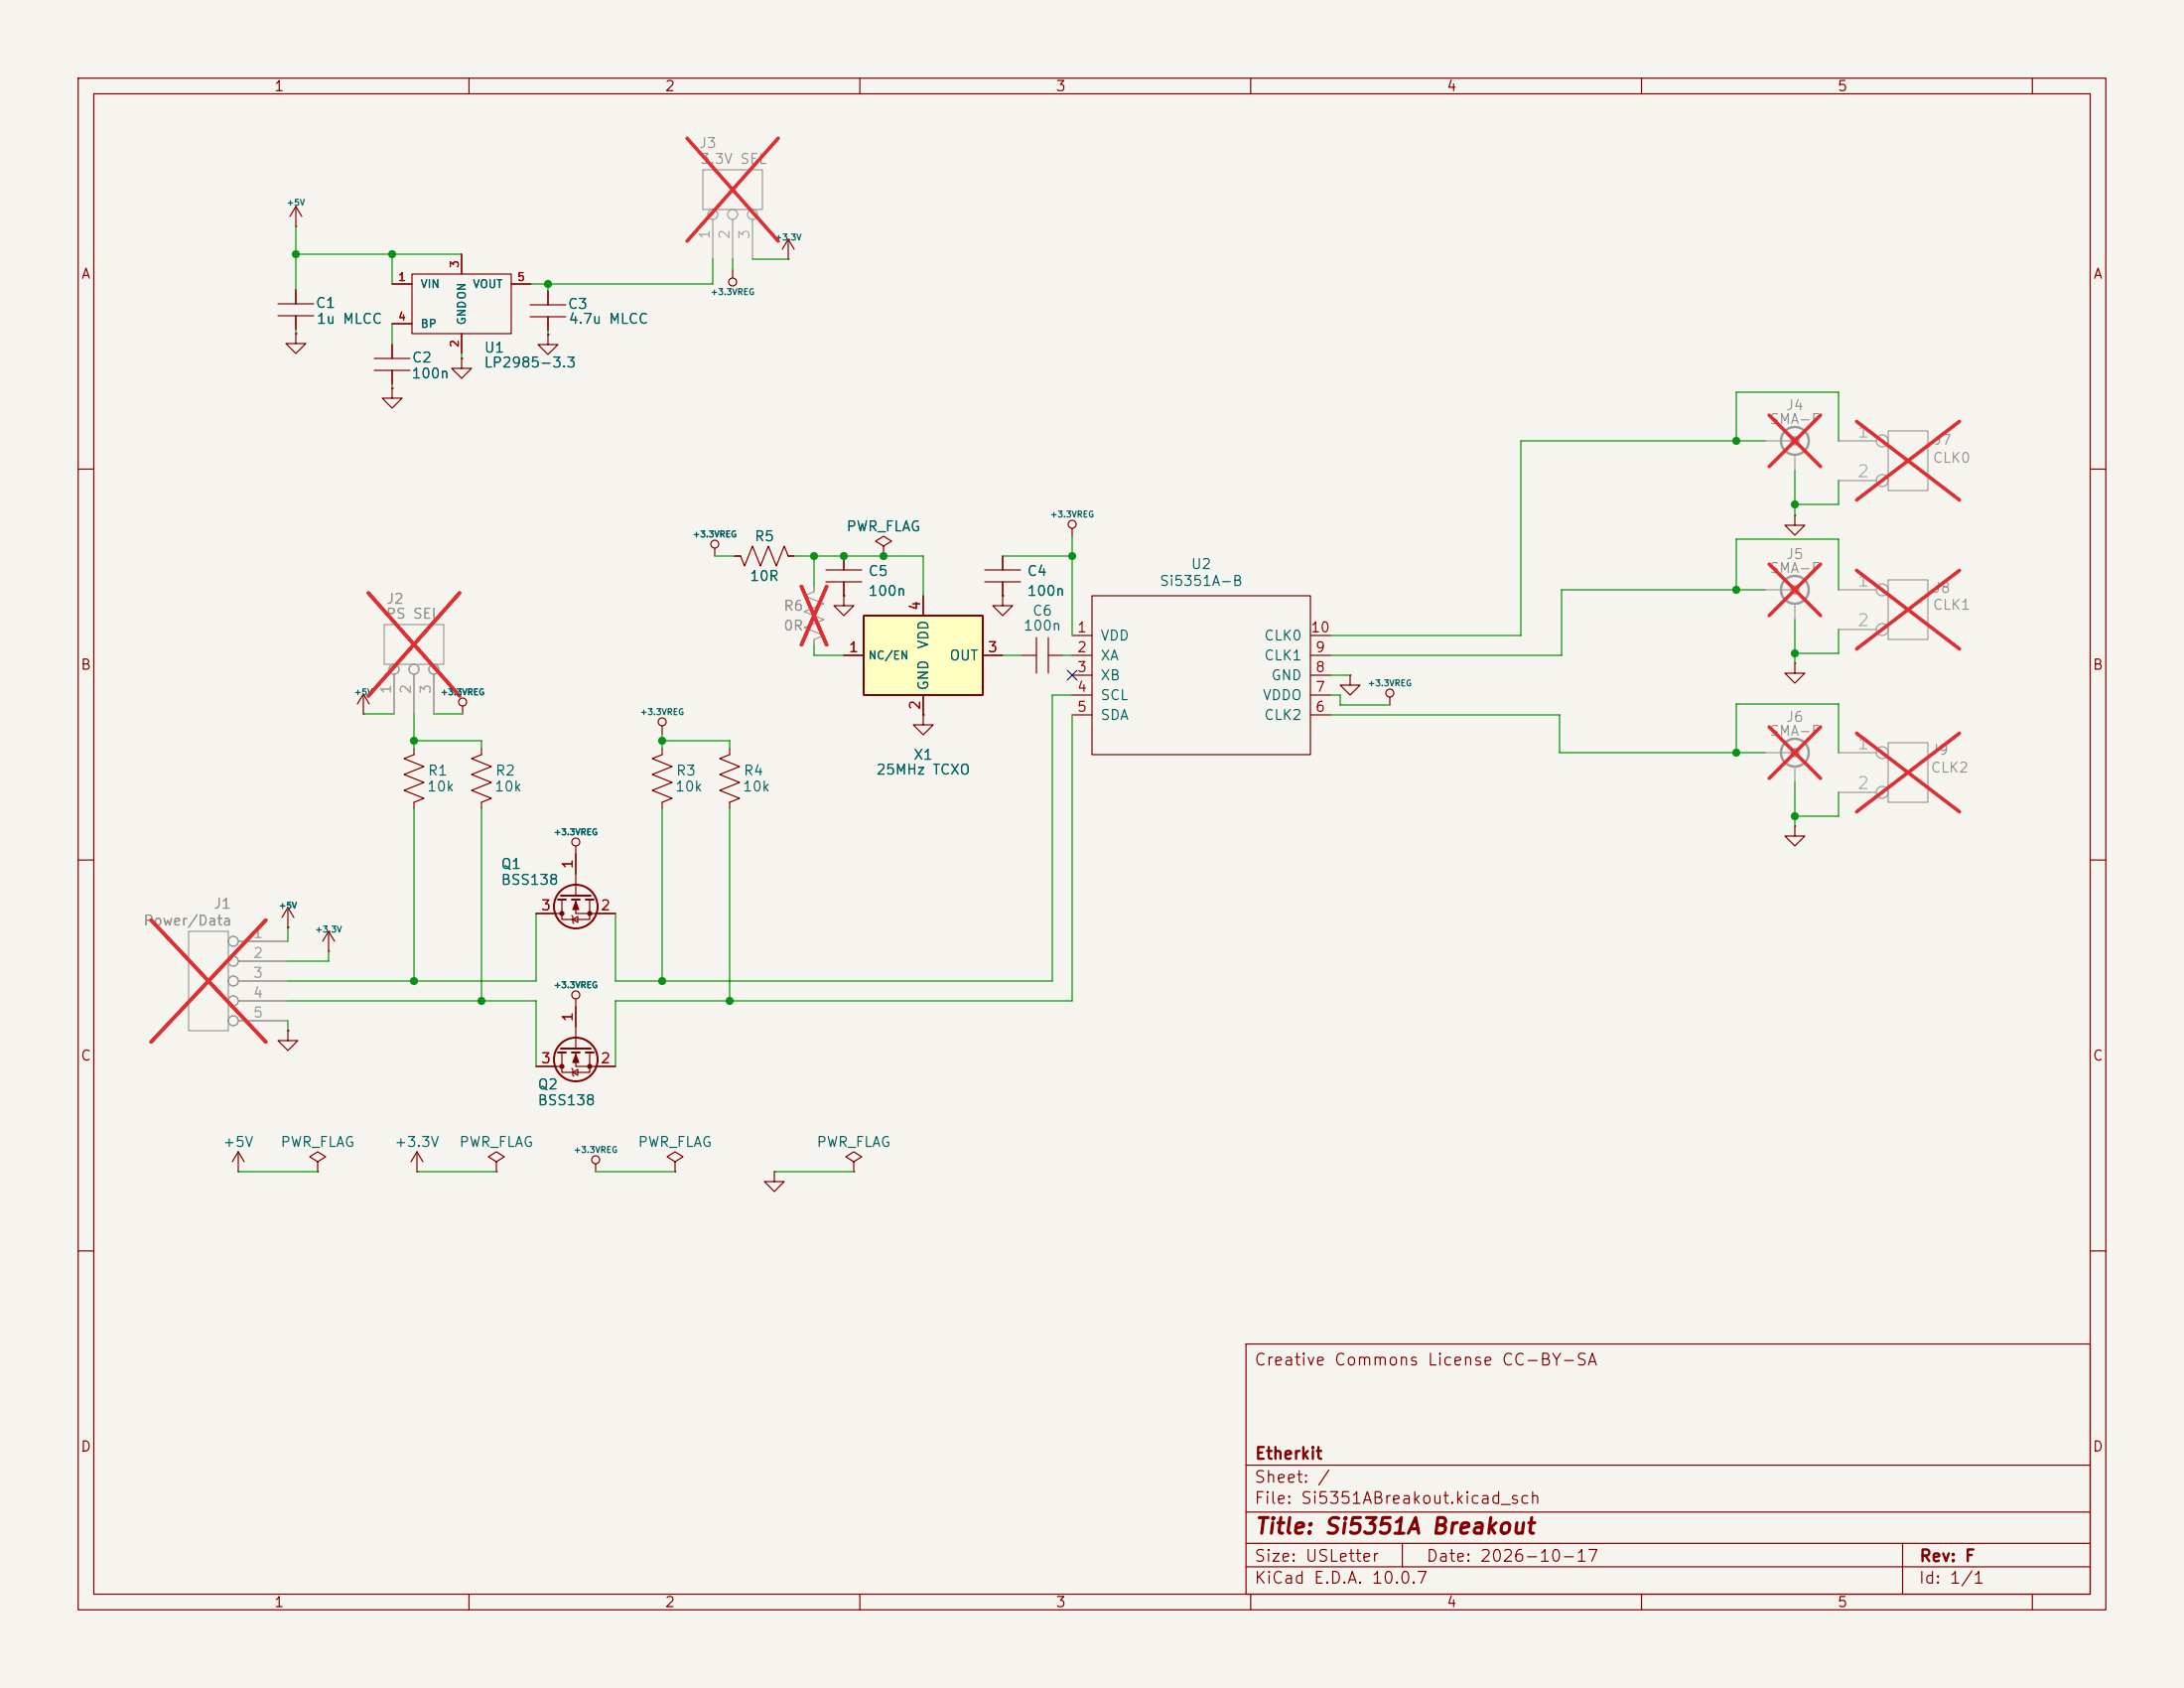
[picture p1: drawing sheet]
<svg xmlns="http://www.w3.org/2000/svg" width="279mm" height="216mm" viewBox="0 0 279 216" stroke-linecap="round" stroke-linejoin="round" font-family="sans-serif">
<path d="M0 0h279.4v215.9h-279.4z" fill="#f5f4ef" stroke="#f5f4ef" stroke-width=".13"/>
<g fill="none" stroke="#840000" stroke-width=".15">
<path d="M10 10h259.4v195.9h-259.4zM12 12h255.4v191.9h-255.4zM60 10v2M110 10v2M160 10v2M210 10v2M260 10v2M37.8 42.7v1.2h1.3l-1.3 1.3-1.2-1.3h1.2M37.8 42.7h.1M10 60h2M91.4 70.1v1M94 71.1h.7l.5 1.3 1.1-2.5 1 2.5 1-2.5 1 2.5 1-2.5 .5 1.2h.8"/>
<path d="M107.9 76.2v1.3h1.3l-1.3 1.2-1.2-1.2h1.2M107.9 76.2h.1M113 69.9l1-.7-1-.6-1 .6 1 .7v1.2M113 71.1h.1M137.2 67.6v1M139.7 76.2h27.9v20.3h-27.9zM229.6 65.9v1.3h1.3l-1.3 1.3-1.3-1.3h1.3M229.6 65.9h.1M267.4 60h2M46.5 91.3h.1M46.5 88.8l-.8 1.2M46.5 88.8l.7 1.2"/>
<path d="M46.5 88.8v2.5M53 95.8v.7l-1.3 .5 2.5 1-2.5 1.1 2.5 1-2.5 1 2.5 1-1.2 .5v.8M59.2 90.3v1M61.6 95.8v.7l-1.3 .5 2.6 1-2.6 1.1 2.6 1-2.6 1 2.6 1-1.3 .5v.8M84.7 92.8v1.1M84.7 95.8v.7l-1.3 .5 2.6 1-2.6 1.1 2.6 1-2.6 1 2.6 1-1.3 .5v.8M93.3 95.8v.7l-1.2 .5 2.5 1-2.5 1.1 2.5 1-2.5 1 2.5 1-1.3 .5v.8M137.2 81.3h2.5M137.2 83.8h2.5M137.2 86.4h2.5M137.2 88.9h2.5M137.2 91.4h2.5"/>
<path d="M167.6 81.3h2.6M167.6 83.8h2.6M167.6 86.4h2.6M167.6 88.9h2.6M167.6 91.4h2.6M172.7 86.4v1.2h1.3l-1.3 1.3-1.3-1.3h1.3M172.7 86.4h.1M177.8 89.2v1M229.6 84.8v1.3h1.3l-1.3 1.3-1.3-1.3h1.3M229.6 84.8h.1M10 110h2M36.8 118.6h.1"/>
<path d="M36.8 116.1l-.7 1.2M36.8 116.1l.8 1.2M36.8 116.1v2.5M42 119.1l-.7 1.3M42 119.1l.8 1.3M42 119.1v2.6M68.6 116.8h3.3M71.9 115.1v2.5h3.5v-2.5M73.2 117.1l.1 .1v.8l.1 .1M73.3 117.6l.6-.4v.8zM73.7 108.2v6.4M73.7 115.1v1.7h5"/>
<path d="M229.6 105.7v1.2h1.3l-1.3 1.3-1.3-1.3h1.3M229.6 105.7h.1M267.4 110h2M36.8 131.8v1.3h1.3l-1.3 1.3-1.2-1.3h1.2M36.8 131.8h.1M42 121.7h.1M68.6 136.4h3.3M71.9 134.6v2.6h3.5v-2.6M73.2 136.7l.1 .1v.7l.1 .2M73.3 137.2l.6-.4v.7zM73.7 134.6v1.8h5M73.7 127.8v6.3"/>
<path d="M30.5 149.9h.1M30.5 147.3l-.8 1.3M30.5 147.3l.7 1.3M30.5 147.3v2.6M40.6 148.6l1.1-.6-1.1-.7-1 .7 1 .6v1.3M40.6 149.9h.1M53.3 149.9h.1M53.3 147.3l-.7 1.3M53.3 147.3l.8 1.3M53.3 147.3v2.6M63.5 148.6l1-.6-1-.7-1 .7 1 .6v1.3M63.5 149.9h.1"/>
<path d="M76.2 148.8v1.1M86.4 148.6l1-.6-1-.7-1.1 .7 1.1 .6v1.3M86.4 149.9h.1M99.1 149.9v1.2h1.2l-1.2 1.3-1.3-1.3h1.3M99.1 149.9h.1M109.2 148.6l1-.6-1-.7-1 .7 1 .6v1.3M109.2 149.9h.1M10 160h2M159.4 171.9h108v32h-108zM267.4 160h2M159.4 197.4h108M159.4 193.4h108"/>
<path d="M159.4 187.4h108M179.4 197.4v3M243.4 197.4v6.5M60 203.9v2M110 203.9v2M159.4 200.4h108M160 203.9v2M210 203.9v2M260 203.9v2"/>
<circle cx="91.4" cy="69.6" r=".51"/>
<circle cx="137.2" cy="67.1" r=".51"/>
<circle cx="59.2" cy="89.8" r=".51"/>
<circle cx="84.7" cy="92.3" r=".51"/>
<circle cx="177.8" cy="88.6" r=".51"/>
<circle cx="73.7" cy="107.7" r=".51"/>
<circle cx="73.7" cy="127.3" r=".51"/>
<circle cx="76.2" cy="148.3" r=".51"/>
</g>
<g fill="none" stroke="#9c9b98" stroke-width=".15">
<path d="M225.8 56.4h3.3M229.6 58.3v1.9M235.2 56.4h4.8M241.6 55.1h5v7.6h-5zM49.1 79.9h7.7v5.1h-7.7zM104.1 74.9v.8l-1.2 .5 2.5 1-2.5 1 2.5 1-2.5 1.1 2.5 1-1.3 .5v.8M225.8 75.4h3.3M229.6 77.3v1.9M235.2 75.4h4.8M235.2 61.5h4.8M241.6 74.2h5v7.6h-5zM50.4 86.2v5.1"/>
<path d="M53 86.2v5.1M55.5 86.2v5.1M225.8 96.3h3.3M229.6 98.2v1.9M235.2 80.5h4.8M235.2 96.3h4.8M241.6 95h5v7.6h-5zM24.1 119.1h5.1v12.7h-5.1zM235.2 101.3h4.8M30.5 120.4h6.3M30.5 122.9h6.3M30.5 125.5h6.3"/>
<path d="M30.5 128h6.3M30.5 130.6h6.3"/>
<circle cx="240.8" cy="56.4" r=".76"/>
<circle cx="240.8" cy="75.4" r=".76"/>
<circle cx="240.8" cy="61.5" r=".76"/>
<circle cx="50.4" cy="85.6" r=".63"/>
<circle cx="53" cy="85.6" r=".63"/>
<circle cx="55.5" cy="85.6" r=".63"/>
<circle cx="240.8" cy="96.3" r=".76"/>
<circle cx="240.8" cy="80.5" r=".76"/>
<circle cx="240.8" cy="101.3" r=".76"/>
<circle cx="29.8" cy="120.4" r=".63"/>
<circle cx="29.8" cy="122.9" r=".63"/>
<circle cx="29.8" cy="128" r=".63"/>
<circle cx="29.8" cy="125.5" r=".63"/>
<circle cx="29.8" cy="130.6" r=".63"/>
</g>
<g fill="none" stroke="#e12e31" stroke-width=".46">
<path d="M226.3 53.1l6.6 6.6M232.9 53.1l-6.6 6.6M237.5 53.9l13.2 10M250.7 53.9l-13.2 10M47.1 75.8l11.7 13.2M58.8 75.8l-11.7 13.2M102.5 75l3.3 7.5M105.8 75l-3.3 7.5M226.3 72.2l6.6 6.5M232.9 72.2l-6.6 6.5M237.5 73l13.2 10M250.7 73l-13.2 10"/>
<path d="M226.3 93l6.6 6.6M232.9 93l-6.6 6.6M237.5 93.8l13.2 10M250.7 93.8l-13.2 10M19.3 117.7l14.7 15.6M34 117.7l-14.7 15.6"/>
</g>
<g fill="none" stroke="#840000" stroke-width=".25">
<path d="M71.4 115.1h1M71.8 114.6h3.8M73.2 115.1h1M74.9 115.1h1M71.4 134.6h1M71.8 134.1h3.8M73.2 134.6h1M74.9 134.6h1"/>
<circle cx="73.7" cy="116" r="2.79"/>
<circle cx="73.7" cy="135.5" r="2.79"/>
</g>
<g fill="#840000" stroke="#840000" stroke-width=".15">
<path d="M73.7 134.9l.3 1h-.7z"/>
<path d="M73.7 115.3l.3 1h-.7z"/>
<circle cx="71.9" cy="136.4" r=".25"/>
<circle cx="75.4" cy="136.4" r=".25"/>
<circle cx="71.9" cy="116.8" r=".25"/>
<circle cx="75.4" cy="116.8" r=".25"/>
</g>
<g fill="none" stroke="#9c9b98" stroke-width=".2">
<circle cx="229.6" cy="56.4" r=".51"/>
<circle cx="229.6" cy="75.4" r=".51"/>
<circle cx="229.6" cy="96.3" r=".51"/>
</g>
<g fill="none" stroke="#9c9b98" stroke-width=".3">
<circle cx="229.6" cy="56.4" r="1.78"/>
<circle cx="229.6" cy="75.4" r="1.78"/>
<circle cx="229.6" cy="96.3" r="1.78"/>
</g>
<path d="M110.5 78.7h15.2v10.2h-15.2z" fill="#ffffc2"/>
<path d="M110.5 78.7h15.2v10.2h-15.2z" fill="none" stroke="#840000" stroke-width=".25"/>
<g fill="none" stroke="#840000" stroke-width=".15">
<path d="M35.6 38.9h4.5M37.8 29h.1M37.8 26.4v2.6M37.8 37.1v1.8M37.8 26.4l-.7 1.3M37.8 26.4l.8 1.3M50.2 36.3h2.5M52.7 35.1h12.7v7.6h-12.7zM59.1 32.5v2.6M65.4 36.3h2.5M67.8 39h4.6M70.1 37.2v1.8"/>
<path d="M93.7 34.5v1.1M100.8 33.1h.1M100.8 30.6l-.7 1.3M100.8 30.6l.8 1.3M100.8 30.6v2.5M35.6 40.4h4.5M37.8 42.7h.1M37.8 40.4v1.8M47.9 45.8h4.6M47.9 47.4h4.6M50.2 49.7v1.2h1.2l-1.2 1.3-1.3-1.3h1.3M50.2 49.7h.1"/>
<path d="M50.2 41.4h2.5M50.2 44.1v1.7M50.2 47.4v1.7M59.1 45.8v1.3h1.2l-1.2 1.3-1.3-1.3h1.3M59.1 45.8h.1M59.1 42.7v2.5M67.8 40.5h4.6M70.1 42.8v1.3h1.3l-1.3 1.2-1.3-1.2h1.3M70.1 42.8h.1M70.1 40.5v1.8M94 71.1h.7M100.8 71.1h.8"/>
<path d="M105.7 72.9h4.5M105.7 74.4h4.5M107.9 76.2h.1M107.9 71.1v1.8M107.9 74.4v1.8M113 71.1h.1M118.1 76.2v2.5M126 72.9h4.6M126 74.4h4.6M128.3 76.2v1.3h1.2l-1.2 1.2-1.3-1.2h1.3M128.3 76.2h.1M128.3 71.1v1.8"/>
<path d="M128.3 74.4v1.8M107.9 83.8h2.6M118.1 91.4v1.3h1.3l-1.3 1.3-1.3-1.3h1.3M118.1 91.4h.1M118.1 88.9v2.5M125.7 83.8h2.6M130.8 83.8h1.8M132.6 81.5v4.6M134.1 83.8h1.8M134.1 81.5v4.6M36.8 118.6h.1M68.6 116.8h2.5"/>
<path d="M73.7 109.2v2.6M76.2 116.8h2.5M36.8 131.8h.1M68.6 136.4h2.5M73.7 128.8v2.5M76.2 136.4h2.5"/>
<circle cx="93.7" cy="36.1" r=".51"/>
</g>
<g fill="none" stroke="#9c9b98" stroke-width=".15">
<path d="M89.9 21.7h7.6v5.1h-7.6zM91.2 28.1v5M93.7 28.1v5M96.3 28.1v5M104.1 74.9v.8M50.4 86.2v5.1M53 86.2v5.1M55.5 86.2v5.1M104.1 81.8v.8M30.5 120.4h6.3M30.5 122.9h6.3M30.5 125.5h6.3"/>
<path d="M30.5 128h6.3M30.5 130.6h6.3"/>
<circle cx="91.2" cy="27.4" r=".63"/>
<circle cx="93.7" cy="27.4" r=".63"/>
<circle cx="96.3" cy="27.4" r=".63"/>
<circle cx="50.4" cy="85.6" r=".63"/>
<circle cx="53" cy="85.6" r=".63"/>
<circle cx="55.5" cy="85.6" r=".63"/>
<circle cx="29.8" cy="120.4" r=".63"/>
<circle cx="29.8" cy="122.9" r=".63"/>
<circle cx="29.8" cy="128" r=".63"/>
<circle cx="29.8" cy="125.5" r=".63"/>
<circle cx="29.8" cy="130.6" r=".63"/>
</g>
<path d="M87.9 17.7l11.7 13.1M99.6 17.7l-11.7 13.1M47.1 75.8l11.7 13.2M58.8 75.8l-11.7 13.2M102.5 75l3.3 7.5M105.8 75l-3.3 7.5M19.3 117.7l14.7 15.6M34 117.7l-14.7 15.6" fill="none" stroke="#e12e31" stroke-width=".46"/>
<g fill="none" stroke="#009600" stroke-width=".15">
<path d="M37.8 29v8.1M37.8 32.5h21.3M50.2 32.5v3.8M70.1 36.3v.9M91.2 33.1v3.2h-23.3M93.7 33.1v1.4M96.3 33.1h4.5M37.8 42.2v.5M50.2 41.4v2.7M50.2 49.1v.6M59.1 45.2v.6M70.1 42.3v.5"/>
<path d="M222.1 56.4v-6.2h13.1v6.2M225.8 56.4h-31.2v24.9h-24.4M91.4 71.1h2.6M101.6 71.1h16.5v5.1M104.1 71.1v3.8M128.3 71.1h8.9M137.2 68.6v12.7M222.1 75.4v-6.4h13.1v6.4M225.8 75.4h-26v8.4h-29.6M229.6 60.2v5.7M229.6 79.2v5.6M235.2 61.5v3h-5.6"/>
<path d="M46.5 91.3h3.9M53 94.7h8.6v1.1M53 91.3v4.5M55.5 91.3h3.7M84.7 94.7h8.6v1.1M84.7 93.9v1.9M104.1 82.6v1.2h3.8M128.3 83.8h2.5M135.9 83.8h1.3M137.2 91.4v36.6h-58.5v8.4M137.2 88.9h-2.6v36.6h-55.9v-8.7M170.2 91.4h29.3v4.9h26.3"/>
<path d="M170.2 88.9h1.2v1.3h6.4M170.2 86.4h2.5M222.1 96.3v-6.3h13.1v6.3M235.2 80.5v3.1h-5.6M36.8 118.6v1.8M53 103.4v22.1M61.6 103.4v24.6M68.6 116.8v8.7h-31.8M84.7 103.4v22.1M93.3 103.4v24.6M229.6 100.1v5.6M235.2 101.3v3.1h-5.6"/>
<path d="M36.8 128h31.8v8.4M36.8 130.6v1.2M42 121.7v1.2h-5.2M30.5 149.9h10.1M53.3 149.9h10.2M76.2 149.9h10.2M99.1 149.9h10.1"/>
</g>
<path d="M136.6 85.8l1.2 1.2M137.8 85.8l-1.2 1.2" fill="none" stroke="#000084" stroke-width=".15"/>
<g fill="#009600" stroke="#009600" stroke-width=".13">
<circle cx="37.8" cy="32.5" r=".46"/>
<circle cx="70.1" cy="36.3" r=".46"/>
<circle cx="50.2" cy="32.5" r=".46"/>
<circle cx="137.2" cy="71.1" r=".46"/>
<circle cx="104.1" cy="71.1" r=".46"/>
<circle cx="107.9" cy="71.1" r=".46"/>
<circle cx="113" cy="71.1" r=".46"/>
<circle cx="222.1" cy="75.4" r=".46"/>
<circle cx="222.1" cy="96.3" r=".46"/>
<circle cx="53" cy="125.5" r=".46"/>
<circle cx="61.6" cy="128" r=".46"/>
<circle cx="53" cy="94.7" r=".46"/>
<circle cx="229.6" cy="83.6" r=".46"/>
<circle cx="229.6" cy="104.4" r=".46"/>
<circle cx="229.6" cy="64.5" r=".46"/>
<circle cx="222.1" cy="56.4" r=".46"/>
<circle cx="93.3" cy="128" r=".46"/>
<circle cx="84.7" cy="94.7" r=".46"/>
<circle cx="84.7" cy="125.5" r=".46"/>
</g>
<text font-size="2" fill="#840000" x="160.4" y="196.7">Title: Si5351A Breakout</text>
<g font-size="1.5" fill="#a5a4a2">
<text x="237.5" y="56.3">1</text>
<text x="237.5" y="61.4">2</text>
<text x="237.5" y="75.4">1</text>
<text x="237.5" y="80.5">2</text>
<text x="237.5" y="96.2">1</text>
<text x="237.5" y="101.3">2</text>
</g>
<g font-size="1.5" fill="#840000">
<text x="160.4" y="175">Creative Commons License CC-BY-SA</text>
<text x="160.4" y="190">Sheet: /</text>
<text x="160.4" y="187">Etherkit</text>
<text x="160.4" y="192.7">File: Si5351ABreakout.kicad_sch</text>
<text x="160.4" y="202.9">KiCad E.D.A. 10.0.7</text>
<text x="160.4" y="200.1">Size: USLetter</text>
<text x="182.4" y="200.1">Date: 2026-10-17</text>
<text x="245.4" y="202.9">Id: 1/1</text>
<text x="245.4" y="200.1">Rev: F</text>
</g>
<g font-size="1.3" fill="#840000">
<text x="35" y="12">1</text>
<text x="85" y="12">2</text>
<text x="135" y="12">3</text>
<text x="185" y="12">4</text>
<text x="235" y="12">5</text>
<text x="10.3" y="36">A</text>
<text x="267.7" y="36">A</text>
<text x="10.2" y="86">B</text>
<text x="267.6" y="86">B</text>
<text x="10.2" y="136">C</text>
<text x="267.6" y="136">C</text>
<text x="10.2" y="186">D</text>
<text x="267.6" y="186">D</text>
<text x="35" y="205.9">1</text>
<text x="85" y="205.9">2</text>
<text x="135" y="205.9">3</text>
<text x="185" y="205.9">4</text>
<text x="235" y="205.9">5</text>
</g>
<g font-size="1.3" fill="#939391">
<text x="89.3" y="19.3">J3</text>
<text x="89.5" y="21.3">3.3V SEL</text>
<text x="228.4" y="52.8">J4</text>
<text x="226.3" y="54.6">SMA-F</text>
<text x="247.2" y="59.5">CLK0</text>
<text x="247.3" y="57.2">J7</text>
<text x="228.4" y="71.8">J5</text>
<text x="49.3" y="77.5">J2</text>
<text x="226.3" y="73.6">SMA-F</text>
<text x="247.2" y="76.1">J8</text>
<text x="49.3" y="79.4">PS SEL</text>
<text x="100.2" y="78.4">R6</text>
<text x="100.2" y="81">0R</text>
<text x="247.2" y="78.3">CLK1</text>
<text x="226.3" y="94.4">SMA-F</text>
<text x="228.4" y="92.7">J6</text>
<text x="246.9" y="99.1">CLK2</text>
<text x="246.9" y="96.8">J9</text>
<text x="18.3" y="118.7">Power/Data</text>
<text x="27.2" y="116.5">J1</text>
</g>
<g font-size="1.3" fill="#a5a4a2">
<text x="91.1" y="30.7" transform="rotate(-90 91.1 30.7)">1</text>
<text x="93.6" y="30.7" transform="rotate(-90 93.6 30.7)">2</text>
<text x="96.2" y="30.7" transform="rotate(-90 96.2 30.7)">3</text>
<text x="50.3" y="88.9" transform="rotate(-90 50.3 88.9)">1</text>
<text x="52.9" y="88.9" transform="rotate(-90 52.9 88.9)">2</text>
<text x="55.4" y="88.9" transform="rotate(-90 55.4 88.9)">3</text>
<text x="32.3" y="120.3">1</text>
<text x="32.3" y="122.9">2</text>
<text x="32.3" y="125.4">3</text>
<text x="32.3" y="127.9">4</text>
<text x="32.3" y="130.5">5</text>
</g>
<g font-size="1.3" fill="#006464">
<text x="40.3" y="39.7">C1</text>
<text x="40.4" y="41.7">1u MLCC</text>
<text x="72.5" y="39.8">C3</text>
<text x="72.6" y="41.7">4.7u MLCC</text>
<text x="52.6" y="46.7">C2</text>
<text x="61.8" y="47.3">LP2985-3.3</text>
<text x="61.8" y="45.4">U1</text>
<text x="52.6" y="48.7">100n</text>
<text x="96.4" y="69.5">R5</text>
<text x="108.2" y="68.3">PWR_FLAG</text>
<text x="95.8" y="74.6">10R</text>
<text x="111" y="74">C5</text>
<text x="111" y="76.5">100n</text>
<text x="131.3" y="74">C4</text>
<text x="131.3" y="76.5">100n</text>
<text x="148.3" y="75.3">Si5351A-B</text>
<text x="152.3" y="73.1">U2</text>
<text x="119.1" y="83.1" transform="rotate(-90 119.1 83.1)">VDD</text>
<text x="130.8" y="81">100n</text>
<text x="132" y="79.1">C6</text>
<text x="140.7" y="82.2">VDD</text>
<text x="161.6" y="82.2">CLK0</text>
<text x="119.1" y="88.4" transform="rotate(-90 119.1 88.4)">GND</text>
<text x="121.4" y="84.8">OUT</text>
<text x="140.7" y="84.8">XA</text>
<text x="140.7" y="87.3">XB</text>
<text x="140.7" y="89.9">SCL</text>
<text x="161.4" y="89.9">VDDO</text>
<text x="161.6" y="84.8">CLK1</text>
<text x="162.5" y="87.3">GND</text>
<text x="140.7" y="92.4">SDA</text>
<text x="161.6" y="92.4">CLK2</text>
<text x="54.5" y="101.5">10k</text>
<text x="54.6" y="99.5">R1</text>
<text x="63.2" y="101.5">10k</text>
<text x="63.3" y="99.5">R2</text>
<text x="86.3" y="101.5">10k</text>
<text x="86.4" y="99.5">R3</text>
<text x="94.9" y="101.5">10k</text>
<text x="95" y="99.5">R4</text>
<text x="112" y="99.4">25MHz TCXO</text>
<text x="116.8" y="97.5">X1</text>
<text x="64" y="111.5">Q1</text>
<text x="64" y="113.5">BSS138</text>
<text x="68.7" y="139.6">Q2</text>
<text x="68.7" y="141.7">BSS138</text>
<text x="28.4" y="147">+5V</text>
<text x="35.8" y="147">PWR_FLAG</text>
<text x="50.4" y="147">+3.3V</text>
<text x="58.7" y="147">PWR_FLAG</text>
<text x="81.5" y="147">PWR_FLAG</text>
<text x="104.4" y="147">PWR_FLAG</text>
</g>
<g font-size="1.3" fill="#a90000">
<text x="108.5" y="83.7">1</text>
<text x="118" y="78.2" transform="rotate(-90 118 78.2)">4</text>
<text x="126.3" y="83.7">3</text>
<text x="137.7" y="81.2">1</text>
<text x="137.7" y="83.7">2</text>
<text x="167.6" y="81.2">10</text>
<text x="168.2" y="83.7">9</text>
<text x="137.7" y="86.3">3</text>
<text x="137.7" y="88.8">4</text>
<text x="168.2" y="88.8">7</text>
<text x="168.2" y="86.3">8</text>
<text x="118" y="90.9" transform="rotate(-90 118 90.9)">2</text>
<text x="137.7" y="91.4">5</text>
<text x="168.2" y="91.4">6</text>
<text x="73.6" y="111.2" transform="rotate(-90 73.6 111.2)">1</text>
<text x="69.1" y="116.8">3</text>
<text x="76.7" y="116.8">2</text>
<text x="73.6" y="130.8" transform="rotate(-90 73.6 130.8)">1</text>
<text x="69.1" y="136.3">3</text>
<text x="76.7" y="136.3">2</text>
</g>
<g font-size="1" fill="#a90000">
<text x="58.9" y="34.4" transform="rotate(-90 58.9 34.4)">3</text>
<text x="50.8" y="36.2">1</text>
<text x="50.8" y="41.3">4</text>
<text x="66.1" y="36.2">5</text>
<text x="58.9" y="44.5" transform="rotate(-90 58.9 44.5)">2</text>
</g>
<g font-size="1" fill="#006464">
<text x="53.7" y="37.1">VIN</text>
<text x="59.8" y="41.7" transform="rotate(-90 59.8 41.7)">GNDON</text>
<text x="60.4" y="37.1">VOUT</text>
<text x="53.7" y="42.2">BP</text>
<text x="111" y="84.6">NC/EN</text>
</g>
<g font-size=".8" fill="#006464">
<text x="36.6" y="26.5">+5V</text>
<text x="99.1" y="30.9">+3.3V</text>
<text x="90.8" y="37.9">+3.3VREG</text>
<text x="88.6" y="68.9">+3.3VREG</text>
<text x="134.3" y="66.4">+3.3VREG</text>
<text x="45.2" y="89.1">+5V</text>
<text x="56.3" y="89.1">+3.3VREG</text>
<text x="174.9" y="88">+3.3VREG</text>
<text x="81.8" y="91.6">+3.3VREG</text>
<text x="70.8" y="107">+3.3VREG</text>
<text x="35.6" y="116.4">+5V</text>
<text x="40.3" y="119.4">+3.3V</text>
<text x="70.8" y="126.6">+3.3VREG</text>
<text x="73.3" y="147.6">+3.3VREG</text>
</g>
</svg>
